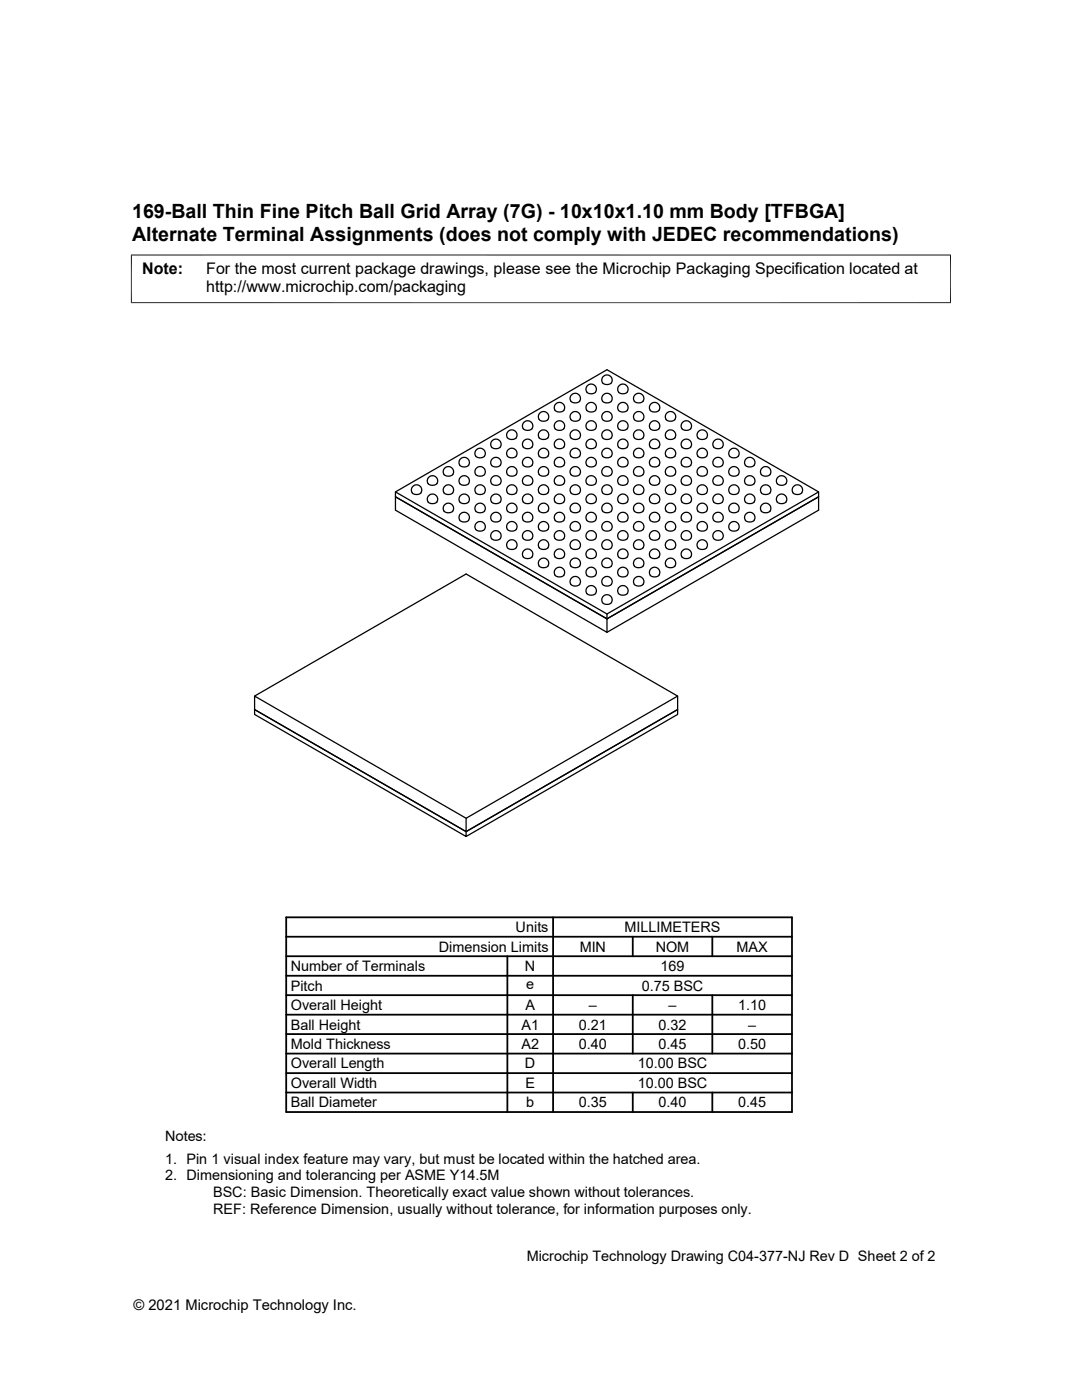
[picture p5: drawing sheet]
<svg xmlns="http://www.w3.org/2000/svg" width="216mm" height="279mm" viewBox="0 0 216 279" stroke-linecap="round" stroke-linejoin="round" font-family="sans-serif">
<g fill="none" stroke="#000" stroke-width=".25">
<path d="M118.8 78.2a1.04 1.04 0 0 1-1.4 .3 1.04 1.04 0 0 1-.3-1.3 1.04 1.04 0 0 1 1.4-.4 1.04 1.04 0 0 1 .4 1.4M120.2 76.4a1.04 1.04 0 0 1 .9-1.6 1.04 1.04 0 0 1 .9 1.6M120.2 76.4a1.23 1.23 0 0 0 1.8 0M123.5 77a1.03 1.03 0 0 1 1.5-.1 1.03 1.03 0 0 1 .1 1.4 1.03 1.03 0 0 1-1.5 .1 .96 .96 0 0 1-.1-1.4zM78.9 98.2l42.2 24.3M82.2 98.3a1.03 1.03 0 0 1 .3-1.4 1.03 1.03 0 0 1 1.4 .2 1.03 1.03 0 0 1-.1 1.4 1.21 1.21 0 0 1-1.5-.2M85.4 96.5a1.04 1.04 0 0 1 .9-1.6 1.04 1.04 0 0 1 .9 1.6M85.4 96.5a1.23 1.23 0 0 0 1.8 0M88.7 93.5a1.02 1.02 0 0 1 1.4-.2 1.02 1.02 0 0 1 .1 1.5 1.02 1.02 0 0 1-1.4 .1 .93 .93 0 0 1-.1-1.4zM88.7 97.1a1.03 1.03 0 0 1 1.4-.1 1.03 1.03 0 0 1 .2 1.4 1.03 1.03 0 0 1-1.5 .1 .96 .96 0 0 1-.1-1.4zM91.7 96.5a1.04 1.04 0 0 1 .9-1.6 1.04 1.04 0 0 1 .9 1.6M91.8 96.5a1.23 1.23 0 0 0 1.7 0"/>
<path d="M93.5 92.8a1.03 1.03 0 0 1-1.4 .4 1.03 1.03 0 0 1-.4-1.4 1.04 1.04 0 0 1 1.5-.4 1.04 1.04 0 0 1 .3 1.5M95 89.8a1.02 1.02 0 0 1 1.5-.1 1.02 1.02 0 0 1 .1 1.4 1.02 1.02 0 0 1-1.5 .1 .93 .93 0 0 1-.1-1.4zM95 93.5a1.02 1.02 0 0 1 1.5-.2 1.02 1.02 0 0 1 .1 1.5 1.02 1.02 0 0 1-1.5 .1 .93 .93 0 0 1-.1-1.4zM95 97.1a1.03 1.03 0 0 1 1.5-.1 1.03 1.03 0 0 1 .1 1.4 1.03 1.03 0 0 1-1.5 .1 .96 .96 0 0 1-.1-1.4zM98.1 96.5a1.04 1.04 0 0 1 .9-1.6 1.04 1.04 0 0 1 .8 1.6M98.1 96.5a1.23 1.23 0 0 0 1.7 0M98.2 88a1.02 1.02 0 0 1 1.4-.1 1.02 1.02 0 0 1 .1 1.4 1.02 1.02 0 0 1-1.4 .1 .93 .93 0 0 1-.1-1.4zM98.2 91.6a1.02 1.02 0 0 1 1.4-.1 1.02 1.02 0 0 1 .1 1.4 1.02 1.02 0 0 1-1.4 .1 .93 .93 0 0 1-.1-1.4zM98.2 99a1.02 1.02 0 0 1 1.4-.2 1.02 1.02 0 0 1 .1 1.5 1.02 1.02 0 0 1-1.4 .1 .93 .93 0 0 1-.1-1.4zM101.2 87.4a1.04 1.04 0 0 1 .9-1.6 1.04 1.04 0 0 1 .9 1.6M101.2 98.3a1.03 1.03 0 0 1 .3-1.4 1.03 1.03 0 0 1 1.4 .2 1.03 1.03 0 0 1-.1 1.4 1.21 1.21 0 0 1-1.5-.2M101.3 87.4a1.23 1.23 0 0 0 1.7 0"/>
<path d="M101.3 91a1.03 1.03 0 0 0 1.3 .3 1.03 1.03 0 0 0 .4-1.3 1.04 1.04 0 0 0-1.4-.4 1.04 1.04 0 0 0-.4 1.4M101.3 94.7a1.03 1.03 0 0 0 1.3 .3 1.03 1.03 0 0 0 .4-1.4 1.04 1.04 0 0 0-1.4-.3 1.04 1.04 0 0 0-.4 1.4M104.4 96.5a1.04 1.04 0 0 1 .9-1.6 1.04 1.04 0 0 1 .9 1.6M104.4 96.5a1.23 1.23 0 0 0 1.8 0M104.5 84.3a1.02 1.02 0 0 1 1.4-.1 1.02 1.02 0 0 1 .2 1.4 1.02 1.02 0 0 1-1.5 .1 .93 .93 0 0 1-.1-1.4zM104.5 88a1.02 1.02 0 0 1 1.4-.1 1.02 1.02 0 0 1 .2 1.4 1.02 1.02 0 0 1-1.5 .1 .93 .93 0 0 1-.1-1.4zM104.5 91.6a1.02 1.02 0 0 1 1.4-.1 1.02 1.02 0 0 1 .2 1.4 1.02 1.02 0 0 1-1.5 .1 .93 .93 0 0 1-.1-1.4zM104.5 99a1.02 1.02 0 0 1 1.4-.2 1.02 1.02 0 0 1 .2 1.5 1.02 1.02 0 0 1-1.5 .1 .93 .93 0 0 1-.1-1.4zM107.6 83.7a1.03 1.03 0 0 1 .2-1.4 1.03 1.03 0 0 1 1.4 .2 1.03 1.03 0 0 1-.1 1.4 1.21 1.21 0 0 1-1.5-.2M107.6 87.4a1.04 1.04 0 0 1 .9-1.6 1.04 1.04 0 0 1 .8 1.6M107.6 98.3a1.03 1.03 0 0 1 .2-1.4 1.03 1.03 0 0 1 1.4 .2 1.03 1.03 0 0 1-.1 1.4 1.21 1.21 0 0 1-1.5-.2M107.6 87.4a1.23 1.23 0 0 0 1.7 0"/>
<path d="M107.6 91a1.03 1.03 0 0 0 1.4 .3 1.03 1.03 0 0 0 .4-1.3 1.04 1.04 0 0 0-1.5-.4 1.04 1.04 0 0 0-.3 1.4M107.6 94.7a1.03 1.03 0 0 0 1.4 .3 1.03 1.03 0 0 0 .4-1.4 1.04 1.04 0 0 0-1.5-.3 1.04 1.04 0 0 0-.3 1.4M110.7 81.9a1.04 1.04 0 0 1 .9-1.6 1.04 1.04 0 0 1 .9 1.6M110.7 96.5a1.04 1.04 0 0 1 .9-1.6 1.04 1.04 0 0 1 .9 1.6M110.8 81.9a1.23 1.23 0 0 0 1.7 0M110.8 96.5a1.23 1.23 0 0 0 1.7 0M112.5 85.5a1.03 1.03 0 0 1-1.4 .3 1.03 1.03 0 0 1-.4-1.3 1.04 1.04 0 0 1 1.5-.4 1.04 1.04 0 0 1 .3 1.5M112.5 89.2a1.03 1.03 0 0 1-1.4 .3 1.03 1.03 0 0 1-.4-1.3 1.04 1.04 0 0 1 1.5-.4 1.04 1.04 0 0 1 .3 1.4M112.5 92.8a1.03 1.03 0 0 1-1.4 .4 1.03 1.03 0 0 1-.4-1.4 1.04 1.04 0 0 1 1.5-.4 1.04 1.04 0 0 1 .3 1.5M113.9 80.1a1.04 1.04 0 0 1 .9-1.6 1.04 1.04 0 0 1 .9 1.6M113.9 83.7a1.04 1.04 0 0 1 .9-1.6 1.04 1.04 0 0 1 .9 1.6M113.9 87.4a1.04 1.04 0 0 1 .9-1.6 1.04 1.04 0 0 1 .9 1.6"/>
<path d="M113.9 91a1.04 1.04 0 0 1 .9-1.5 1.04 1.04 0 0 1 .9 1.5M113.9 94.7a1.04 1.04 0 0 1 .9-1.6 1.04 1.04 0 0 1 .9 1.6M113.9 98.3a1.04 1.04 0 0 1 .9-1.5 1.04 1.04 0 0 1 .9 1.5M113.9 80.1a1.23 1.23 0 0 0 1.8 0M113.9 83.7a1.23 1.23 0 0 0 1.8 0M113.9 87.4a1.23 1.23 0 0 0 1.8 0M113.9 91a1.23 1.23 0 0 0 1.8 0M113.9 94.7a1.23 1.23 0 0 0 1.8 0M113.9 98.3a1.23 1.23 0 0 0 1.8 0M117.1 81.9a1.04 1.04 0 0 1 .9-1.6 1.04 1.04 0 0 1 .9 1.6M117.1 96.5a1.04 1.04 0 0 1 .9-1.6 1.04 1.04 0 0 1 .9 1.6M117.1 81.9a1.23 1.23 0 0 0 1.7 0"/>
<path d="M117.1 96.5a1.23 1.23 0 0 0 1.7 0M118.8 85.5a1.03 1.03 0 0 1-1.3 .3 1.03 1.03 0 0 1-.4-1.3 1.04 1.04 0 0 1 1.4-.4 1.04 1.04 0 0 1 .4 1.5M118.8 89.2a1.03 1.03 0 0 1-1.3 .3 1.03 1.03 0 0 1-.4-1.3 1.04 1.04 0 0 1 1.4-.4 1.04 1.04 0 0 1 .4 1.4M118.8 92.8a1.03 1.03 0 0 1-1.3 .4 1.03 1.03 0 0 1-.4-1.4 1.04 1.04 0 0 1 1.4-.4 1.04 1.04 0 0 1 .4 1.5M120.2 80.1a1.04 1.04 0 0 1 .9-1.6 1.04 1.04 0 0 1 .9 1.6M120.2 83.7a1.04 1.04 0 0 1 .9-1.6 1.04 1.04 0 0 1 .9 1.6M120.2 87.4a1.04 1.04 0 0 1 .9-1.6 1.04 1.04 0 0 1 .9 1.6M120.2 91a1.04 1.04 0 0 1 .9-1.5 1.04 1.04 0 0 1 .9 1.5M120.2 94.7a1.04 1.04 0 0 1 .9-1.6 1.04 1.04 0 0 1 .9 1.6M120.2 98.3a1.04 1.04 0 0 1 .9-1.5 1.04 1.04 0 0 1 .9 1.5M120.2 80.1a1.23 1.23 0 0 0 1.8 0M120.2 83.7a1.23 1.23 0 0 0 1.8 0"/>
<path d="M120.2 87.4a1.23 1.23 0 0 0 1.8 0M120.2 91a1.23 1.23 0 0 0 1.8 0M120.2 94.7a1.23 1.23 0 0 0 1.8 0M120.2 98.3a1.23 1.23 0 0 0 1.8 0M123.4 81.9a1.04 1.04 0 0 1 .9-1.6 1.04 1.04 0 0 1 .9 1.6M123.4 96.5a1.04 1.04 0 0 1 .9-1.6 1.04 1.04 0 0 1 .9 1.6M123.4 81.9a1.23 1.23 0 0 0 1.8 0M123.4 96.5a1.23 1.23 0 0 0 1.8 0M123.5 84.3a1.02 1.02 0 0 1 1.5-.1 1.02 1.02 0 0 1 .1 1.4 1.02 1.02 0 0 1-1.5 .1 .93 .93 0 0 1-.1-1.4zM123.5 88a1.02 1.02 0 0 1 1.5-.1 1.02 1.02 0 0 1 .1 1.4 1.02 1.02 0 0 1-1.5 .1 .93 .93 0 0 1-.1-1.4zM123.5 91.6a1.02 1.02 0 0 1 1.5-.1 1.02 1.02 0 0 1 .1 1.4 1.02 1.02 0 0 1-1.5 .1 .93 .93 0 0 1-.1-1.4zM123.5 99a1.02 1.02 0 0 1 1.5-.2 1.02 1.02 0 0 1 .1 1.5 1.02 1.02 0 0 1-1.5 .1 .93 .93 0 0 1-.1-1.4z"/>
<path d="M126.6 87.4a1.04 1.04 0 0 1 .8-1.6 1.04 1.04 0 0 1 .9 1.6M126.6 87.4a1.23 1.23 0 0 0 1.7 0M128.3 80.1a1.03 1.03 0 0 1-1.4 .3 1.03 1.03 0 0 1-.4-1.4 1.04 1.04 0 0 1 1.5-.4 1.04 1.04 0 0 1 .3 1.5M128.3 83.7a1.04 1.04 0 0 1-1.4 .3 1.04 1.04 0 0 1-.4-1.3 1.04 1.04 0 0 1 1.5-.4 1.04 1.04 0 0 1 .3 1.4M128.3 91a1.03 1.03 0 0 1-1.4 .3 1.03 1.03 0 0 1-.4-1.3 1.04 1.04 0 0 1 1.5-.4 1.04 1.04 0 0 1 .3 1.4M128.3 94.7a1.03 1.03 0 0 1-1.4 .3 1.03 1.03 0 0 1-.4-1.4 1.04 1.04 0 0 1 1.5-.3 1.04 1.04 0 0 1 .3 1.4M128.3 98.3a1.04 1.04 0 0 1-1.4 .3 1.04 1.04 0 0 1-.4-1.3 1.04 1.04 0 0 1 1.5-.4 1.04 1.04 0 0 1 .3 1.4M129.7 81.9a1.04 1.04 0 0 1 .9-1.6 1.04 1.04 0 0 1 .9 1.6M129.7 96.5a1.04 1.04 0 0 1 .9-1.6 1.04 1.04 0 0 1 .9 1.6M129.8 81.9a1.23 1.23 0 0 0 1.7 0M129.8 96.5a1.23 1.23 0 0 0 1.7 0M129.8 84.3a1.02 1.02 0 0 1 1.5-.1 1.02 1.02 0 0 1 .1 1.4 1.02 1.02 0 0 1-1.5 .1 .93 .93 0 0 1-.1-1.4z"/>
<path d="M129.8 88a1.02 1.02 0 0 1 1.5-.1 1.02 1.02 0 0 1 .1 1.4 1.02 1.02 0 0 1-1.5 .1 .93 .93 0 0 1-.1-1.4zM129.8 91.6a1.02 1.02 0 0 1 1.5-.1 1.02 1.02 0 0 1 .1 1.4 1.02 1.02 0 0 1-1.5 .1 .93 .93 0 0 1-.1-1.4zM129.8 99a1.02 1.02 0 0 1 1.5-.2 1.02 1.02 0 0 1 .1 1.5 1.02 1.02 0 0 1-1.5 .1 .93 .93 0 0 1-.1-1.4zM132.9 83.7a1.04 1.04 0 0 1 .9-1.6 1.04 1.04 0 0 1 .9 1.6M132.9 87.4a1.04 1.04 0 0 1 .9-1.6 1.04 1.04 0 0 1 .9 1.6M132.9 91a1.04 1.04 0 0 1 .9-1.5 1.04 1.04 0 0 1 .9 1.5M132.9 94.7a1.04 1.04 0 0 1 .9-1.6 1.04 1.04 0 0 1 .9 1.6M132.9 98.3a1.04 1.04 0 0 1 .9-1.5 1.04 1.04 0 0 1 .9 1.5M132.9 83.7a1.23 1.23 0 0 0 1.8 0M132.9 87.4a1.23 1.23 0 0 0 1.8 0M132.9 91a1.23 1.23 0 0 0 1.8 0M132.9 94.7a1.23 1.23 0 0 0 1.8 0"/>
<path d="M132.9 98.3a1.23 1.23 0 0 0 1.8 0M136.1 96.5a1.04 1.04 0 0 1 .8-1.6 1.04 1.04 0 0 1 .9 1.6M136.1 85.5a1.03 1.03 0 0 0 1.4 .3 1.03 1.03 0 0 0 .4-1.3 1.04 1.04 0 0 0-1.5-.4 1.04 1.04 0 0 0-.3 1.5M136.1 89.2a1.03 1.03 0 0 0 1.4 .3 1.03 1.03 0 0 0 .4-1.3 1.04 1.04 0 0 0-1.5-.4 1.04 1.04 0 0 0-.3 1.4M136.1 92.8a1.03 1.03 0 0 0 1.4 .4 1.03 1.03 0 0 0 .4-1.4 1.04 1.04 0 0 0-1.5-.4 1.04 1.04 0 0 0-.3 1.5M136.1 96.5a1.23 1.23 0 0 0 1.7 0M139.2 87.4a1.04 1.04 0 0 1 .9-1.6 1.04 1.04 0 0 1 .9 1.6M139.2 91a1.04 1.04 0 0 1 .9-1.5 1.04 1.04 0 0 1 .9 1.5M139.2 94.7a1.04 1.04 0 0 1 .9-1.6 1.04 1.04 0 0 1 .9 1.6M139.2 98.3a1.04 1.04 0 0 1 .9-1.5 1.04 1.04 0 0 1 .9 1.5M139.3 87.4a1.23 1.23 0 0 0 1.7 0M139.3 91a1.23 1.23 0 0 0 1.7 0"/>
<path d="M139.3 94.7a1.23 1.23 0 0 0 1.7 0M139.3 98.3a1.23 1.23 0 0 0 1.7 0M142.4 96.5a1.04 1.04 0 0 1 .9-1.6 1.04 1.04 0 0 1 .9 1.6M142.4 89.2a1.03 1.03 0 0 0 1.4 .3 1.03 1.03 0 0 0 .4-1.3 1.04 1.04 0 0 0-1.5-.4 1.04 1.04 0 0 0-.3 1.4M142.4 92.8a1.03 1.03 0 0 0 1.4 .4 1.03 1.03 0 0 0 .4-1.4 1.04 1.04 0 0 0-1.5-.4 1.04 1.04 0 0 0-.3 1.5M142.4 96.5a1.23 1.23 0 0 0 1.7 0M147.3 91a1.03 1.03 0 0 1-1.4 .3 1.03 1.03 0 0 1-.4-1.3 1.04 1.04 0 0 1 1.5-.4 1.04 1.04 0 0 1 .3 1.4M147.3 94.7a1.03 1.03 0 0 1-1.4 .3 1.03 1.03 0 0 1-.4-1.4 1.04 1.04 0 0 1 1.5-.3 1.04 1.04 0 0 1 .3 1.4M147.3 98.3a1.04 1.04 0 0 1-1.4 .3 1.04 1.04 0 0 1-.4-1.3 1.04 1.04 0 0 1 1.5-.4 1.04 1.04 0 0 1 .3 1.4M148.7 92.9a1.04 1.04 0 0 1 .9-1.6 1.04 1.04 0 0 1 .9 1.6M148.7 96.5a1.04 1.04 0 0 1 .9-1.6 1.04 1.04 0 0 1 .9 1.6M148.7 92.8a1.23 1.23 0 0 0 1.8 0"/>
<path d="M148.7 96.5a1.23 1.23 0 0 0 1.8 0M153.6 94.7a1.03 1.03 0 0 1-1.3 .3 1.03 1.03 0 0 1-.4-1.4 1.04 1.04 0 0 1 1.4-.3 1.04 1.04 0 0 1 .4 1.4M153.6 98.3a1.04 1.04 0 0 1-1.3 .3 1.04 1.04 0 0 1-.4-1.3 1.04 1.04 0 0 1 1.4-.4 1.04 1.04 0 0 1 .4 1.4M155.1 96.5a1.04 1.04 0 0 1 .9-1.6 1.04 1.04 0 0 1 .8 1.6M155.1 96.5a1.23 1.23 0 0 0 1.7 0M155.2 99a1.02 1.02 0 0 1 1.4-.2 1.02 1.02 0 0 1 .1 1.5 1.02 1.02 0 0 1-1.4 .1 .93 .93 0 0 1-.1-1.4zM158.3 97.1a1.03 1.03 0 0 1 1.5-.1 1.03 1.03 0 0 1 .1 1.4 1.03 1.03 0 0 1-1.5 .1 .96 .96 0 0 1-.1-1.4zM163.3 98.2l-42.2 24.3v1l-42.2-24.4v-.9l42.2-24.4 42.2 24.4v.9l-42.2 24.4v2.7l-42.2-24.4v-2.7l42.2 24.4 42.2-24.4v2.7l-42.2 24.4M85.4 100.2a1.04 1.04 0 0 1 .9-1.6 1.04 1.04 0 0 1 .9 1.6M85.4 100.2a1.23 1.23 0 0 0 1.8 0M88.6 102a1.04 1.04 0 0 1 .9-1.6 1.04 1.04 0 0 1 .9 1.6M88.6 102a1.23 1.23 0 0 0 1.7 0"/>
<path d="M93.5 100.2a1.03 1.03 0 0 1-1.4 .3 1.03 1.03 0 0 1-.4-1.4 1.04 1.04 0 0 1 1.5-.4 1.04 1.04 0 0 1 .3 1.5M93.5 103.8a1.04 1.04 0 0 1-1.4 .3 1.04 1.04 0 0 1-.4-1.3 1.04 1.04 0 0 1 1.5-.4 1.04 1.04 0 0 1 .3 1.4M94.9 102a1.04 1.04 0 0 1 .9-1.6 1.04 1.04 0 0 1 .9 1.6M94.9 102a1.23 1.23 0 0 0 1.8 0M95 104.4a1.02 1.02 0 0 1 1.5-.1 1.02 1.02 0 0 1 .1 1.5 1.02 1.02 0 0 1-1.5 0 .93 .93 0 0 1-.1-1.4zM98.1 107.5a1.04 1.04 0 0 1 .9-1.6 1.04 1.04 0 0 1 .8 1.6M98.1 107.5a1.23 1.23 0 0 0 1.7 0M98.2 102.6a1.03 1.03 0 0 1 1.4-.1 1.03 1.03 0 0 1 .1 1.4 1.03 1.03 0 0 1-1.4 .1 .96 .96 0 0 1-.1-1.4zM101.2 102a1.04 1.04 0 0 1 .9-1.6 1.04 1.04 0 0 1 .9 1.6M101.2 109.3a1.03 1.03 0 0 1 .3-1.4 1.03 1.03 0 0 1 1.4 .2 1.03 1.03 0 0 1-.1 1.4 1.21 1.21 0 0 1-1.5-.2M101.3 102a1.23 1.23 0 0 0 1.7 0M101.3 105.6a1.03 1.03 0 0 0 1.3 .4 1.03 1.03 0 0 0 .4-1.4 1.04 1.04 0 0 0-1.4-.4 1.04 1.04 0 0 0-.4 1.5"/>
<path d="M104.4 107.5a1.04 1.04 0 0 1 .9-1.6 1.04 1.04 0 0 1 .9 1.6M104.4 107.5a1.23 1.23 0 0 0 1.8 0M104.5 102.6a1.03 1.03 0 0 1 1.5-.1 1.03 1.03 0 0 1 .1 1.4 1.03 1.03 0 0 1-1.5 .1 .96 .96 0 0 1-.1-1.4zM104.5 109.9a1.02 1.02 0 0 1 1.4-.1 1.02 1.02 0 0 1 .2 1.4 1.02 1.02 0 0 1-1.5 .1 .93 .93 0 0 1-.1-1.4zM107.6 102a1.04 1.04 0 0 1 .9-1.6 1.04 1.04 0 0 1 .8 1.6M107.6 109.3a1.03 1.03 0 0 1 .2-1.4 1.03 1.03 0 0 1 1.4 .2 1.03 1.03 0 0 1-.1 1.4 1.21 1.21 0 0 1-1.5-.2M107.6 113a1.04 1.04 0 0 1 .9-1.6 1.04 1.04 0 0 1 .8 1.6M107.6 102a1.23 1.23 0 0 0 1.7 0M107.6 105.6a1.03 1.03 0 0 0 1.4 .4 1.03 1.03 0 0 0 .4-1.4 1.04 1.04 0 0 0-1.5-.4 1.04 1.04 0 0 0-.3 1.5M107.6 112.9a1.23 1.23 0 0 0 1.7 0M110.7 107.5a1.04 1.04 0 0 1 .9-1.6 1.04 1.04 0 0 1 .9 1.6M110.8 107.5a1.23 1.23 0 0 0 1.7 0"/>
<path d="M112.5 100.2a1.03 1.03 0 0 1-1.4 .3 1.03 1.03 0 0 1-.4-1.4 1.04 1.04 0 0 1 1.5-.4 1.04 1.04 0 0 1 .3 1.5M112.5 103.8a1.04 1.04 0 0 1-1.4 .3 1.04 1.04 0 0 1-.4-1.3 1.04 1.04 0 0 1 1.5-.4 1.04 1.04 0 0 1 .3 1.4M112.5 111.1a1.03 1.03 0 0 1-1.4 .3 1.03 1.03 0 0 1-.4-1.3 1.04 1.04 0 0 1 1.5-.4 1.04 1.04 0 0 1 .3 1.4M112.5 114.8a1.04 1.04 0 0 1-1.4 .3 1.04 1.04 0 0 1-.4-1.4 1.04 1.04 0 0 1 1.5-.4 1.04 1.04 0 0 1 .3 1.5M113.9 102a1.04 1.04 0 0 1 .9-1.6 1.04 1.04 0 0 1 .9 1.6M113.9 105.7a1.04 1.04 0 0 1 .9-1.6 1.04 1.04 0 0 1 .9 1.6M113.9 109.3a1.04 1.04 0 0 1 .9-1.6 1.04 1.04 0 0 1 .9 1.6M113.9 113a1.04 1.04 0 0 1 .9-1.6 1.04 1.04 0 0 1 .9 1.6M113.9 116.6a1.04 1.04 0 0 1 .9-1.6 1.04 1.04 0 0 1 .9 1.6M113.9 102a1.23 1.23 0 0 0 1.8 0M113.9 105.6a1.23 1.23 0 0 0 1.8 0M113.9 109.3a1.23 1.23 0 0 0 1.8 0"/>
<path d="M113.9 112.9a1.23 1.23 0 0 0 1.8 0M113.9 116.6a1.23 1.23 0 0 0 1.8 0M117.1 107.5a1.04 1.04 0 0 1 .9-1.6 1.04 1.04 0 0 1 .9 1.6M117.1 107.5a1.23 1.23 0 0 0 1.7 0M118.8 100.2a1.03 1.03 0 0 1-1.3 .3 1.03 1.03 0 0 1-.4-1.4 1.04 1.04 0 0 1 1.4-.4 1.04 1.04 0 0 1 .4 1.5M118.8 103.8a1.04 1.04 0 0 1-1.4 .3 1.04 1.04 0 0 1-.3-1.3 1.04 1.04 0 0 1 1.4-.4 1.04 1.04 0 0 1 .4 1.4M118.8 111.1a1.03 1.03 0 0 1-1.3 .3 1.03 1.03 0 0 1-.4-1.3 1.04 1.04 0 0 1 1.4-.4 1.04 1.04 0 0 1 .4 1.4M118.8 114.8a1.04 1.04 0 0 1-1.4 .3 1.04 1.04 0 0 1-.3-1.4 1.04 1.04 0 0 1 1.4-.4 1.04 1.04 0 0 1 .4 1.5M118.8 118.4a1.03 1.03 0 0 1-1.3 .3 1.03 1.03 0 0 1-.4-1.3 1.04 1.04 0 0 1 1.4-.4 1.04 1.04 0 0 1 .4 1.4M120.2 102a1.04 1.04 0 0 1 .9-1.6 1.04 1.04 0 0 1 .9 1.6M120.2 105.7a1.04 1.04 0 0 1 .9-1.6 1.04 1.04 0 0 1 .9 1.6M120.2 109.3a1.04 1.04 0 0 1 .9-1.6 1.04 1.04 0 0 1 .9 1.6"/>
<path d="M120.2 113a1.04 1.04 0 0 1 .9-1.6 1.04 1.04 0 0 1 .9 1.6M120.2 116.6a1.04 1.04 0 0 1 .9-1.6 1.04 1.04 0 0 1 .9 1.6M120.2 102a1.23 1.23 0 0 0 1.8 0M120.2 105.6a1.23 1.23 0 0 0 1.8 0M120.2 109.3a1.23 1.23 0 0 0 1.8 0M120.2 112.9a1.23 1.23 0 0 0 1.8 0M120.2 116.6a1.23 1.23 0 0 0 1.8 0M123.4 107.5a1.04 1.04 0 0 1 .9-1.6 1.04 1.04 0 0 1 .9 1.6M123.4 107.5a1.23 1.23 0 0 0 1.8 0M123.5 102.6a1.03 1.03 0 0 1 1.5-.1 1.03 1.03 0 0 1 .1 1.4 1.03 1.03 0 0 1-1.5 .1 .96 .96 0 0 1-.1-1.4zM123.5 109.9a1.02 1.02 0 0 1 1.5-.1 1.02 1.02 0 0 1 .1 1.4 1.02 1.02 0 0 1-1.5 .1 .93 .93 0 0 1-.1-1.4zM123.5 113.6a1.03 1.03 0 0 1 1.5-.2 1.03 1.03 0 0 1 .1 1.5 1.03 1.03 0 0 1-1.5 .1 .96 .96 0 0 1-.1-1.4z"/>
<path d="M123.5 117.2a1.02 1.02 0 0 1 1.5-.1 1.02 1.02 0 0 1 .1 1.4 1.02 1.02 0 0 1-1.5 .1 .93 .93 0 0 1-.1-1.4zM126.6 102a1.04 1.04 0 0 1 .8-1.6 1.04 1.04 0 0 1 .9 1.6M126.6 113a1.04 1.04 0 0 1 .8-1.6 1.04 1.04 0 0 1 .9 1.6M126.6 102a1.23 1.23 0 0 0 1.7 0M126.6 112.9a1.23 1.23 0 0 0 1.7 0M128.3 105.6a1.03 1.03 0 0 1-1.4 .4 1.03 1.03 0 0 1-.4-1.4 1.04 1.04 0 0 1 1.5-.4 1.04 1.04 0 0 1 .3 1.5M128.3 109.3a1.04 1.04 0 0 1-1.4 .3 1.04 1.04 0 0 1-.4-1.4 1.04 1.04 0 0 1 1.5-.3 1.04 1.04 0 0 1 .3 1.4M128.3 116.6a1.03 1.03 0 0 1-1.4 .3 1.03 1.03 0 0 1-.4-1.3 1.04 1.04 0 0 1 1.5-.4 1.04 1.04 0 0 1 .3 1.4M129.7 107.5a1.04 1.04 0 0 1 .9-1.6 1.04 1.04 0 0 1 .9 1.6M129.8 107.5a1.23 1.23 0 0 0 1.7 0M129.8 102.6a1.03 1.03 0 0 1 1.5-.1 1.03 1.03 0 0 1 .1 1.4 1.03 1.03 0 0 1-1.5 .1 .96 .96 0 0 1-.1-1.4zM129.8 109.9a1.02 1.02 0 0 1 1.5-.1 1.02 1.02 0 0 1 .1 1.4 1.02 1.02 0 0 1-1.5 .1 .93 .93 0 0 1-.1-1.4z"/>
<path d="M129.8 113.6a1.03 1.03 0 0 1 1.5-.2 1.03 1.03 0 0 1 .1 1.5 1.03 1.03 0 0 1-1.5 .1 .96 .96 0 0 1-.1-1.4zM132.9 102a1.04 1.04 0 0 1 .9-1.6 1.04 1.04 0 0 1 .9 1.6M132.9 105.7a1.04 1.04 0 0 1 .9-1.6 1.04 1.04 0 0 1 .9 1.6M132.9 109.3a1.04 1.04 0 0 1 .9-1.6 1.04 1.04 0 0 1 .9 1.6M132.9 113a1.04 1.04 0 0 1 .9-1.6 1.04 1.04 0 0 1 .9 1.6M132.9 102a1.23 1.23 0 0 0 1.8 0M132.9 105.6a1.23 1.23 0 0 0 1.8 0M132.9 109.3a1.23 1.23 0 0 0 1.8 0M132.9 112.9a1.23 1.23 0 0 0 1.8 0M136.1 103.8a1.03 1.03 0 0 1 .2-1.4 1.03 1.03 0 0 1 1.4 .2 1.03 1.03 0 0 1-.1 1.4 1.21 1.21 0 0 1-1.5-.2M136.1 107.5a1.04 1.04 0 0 1 .8-1.6 1.04 1.04 0 0 1 .9 1.6M136.1 100.2a1.03 1.03 0 0 0 1.4 .3 1.03 1.03 0 0 0 .4-1.4 1.04 1.04 0 0 0-1.5-.4 1.04 1.04 0 0 0-.3 1.5"/>
<path d="M136.1 107.5a1.23 1.23 0 0 0 1.7 0M136.1 111.1a1.03 1.03 0 0 0 1.4 .3 1.03 1.03 0 0 0 .4-1.3 1.04 1.04 0 0 0-1.5-.4 1.04 1.04 0 0 0-.3 1.4M139.2 102a1.04 1.04 0 0 1 .9-1.6 1.04 1.04 0 0 1 .9 1.6M139.2 105.7a1.04 1.04 0 0 1 .9-1.6 1.04 1.04 0 0 1 .9 1.6M139.2 109.3a1.04 1.04 0 0 1 .9-1.6 1.04 1.04 0 0 1 .9 1.6M139.3 102a1.23 1.23 0 0 0 1.7 0M139.3 105.6a1.23 1.23 0 0 0 1.7 0M139.3 109.3a1.23 1.23 0 0 0 1.7 0M142.4 103.8a1.03 1.03 0 0 1 .2-1.4 1.03 1.03 0 0 1 1.4 .2 1.03 1.03 0 0 1 0 1.4 1.21 1.21 0 0 1-1.6-.2M142.4 107.5a1.04 1.04 0 0 1 .9-1.6 1.04 1.04 0 0 1 .9 1.6M142.4 100.2a1.03 1.03 0 0 0 1.4 .3 1.03 1.03 0 0 0 .4-1.4 1.04 1.04 0 0 0-1.5-.4 1.04 1.04 0 0 0-.3 1.5M142.4 107.5a1.23 1.23 0 0 0 1.7 0"/>
<path d="M145.6 102a1.04 1.04 0 0 1 .9-1.6 1.04 1.04 0 0 1 .8 1.6M145.6 102a1.23 1.23 0 0 0 1.7 0M147.3 105.6a1.03 1.03 0 0 1-1.4 .4 1.03 1.03 0 0 1-.4-1.4 1.04 1.04 0 0 1 1.5-.4 1.04 1.04 0 0 1 .3 1.5M148.7 100.2a1.04 1.04 0 0 1 .9-1.6 1.04 1.04 0 0 1 .9 1.6M148.7 103.8a1.04 1.04 0 0 1 .9-1.6 1.04 1.04 0 0 1 .9 1.6M148.7 100.2a1.23 1.23 0 0 0 1.8 0M148.7 103.8a1.23 1.23 0 0 0 1.8 0M151.9 102a1.04 1.04 0 0 1 .9-1.6 1.04 1.04 0 0 1 .9 1.6M151.9 102a1.23 1.23 0 0 0 1.7 0M50.8 138.9l42.2-24.3 42.2 24.3v2.7l-42.2 24.4-42.2-24.4v1l42.2 24.3v-.9l42.2-24.4v1l-42.2 24.3M120.2 120.3a1.04 1.04 0 0 1 .9-1.6 1.04 1.04 0 0 1 .9 1.6M120.2 120.3a1.23 1.23 0 0 0 1.8 0"/>
<path d="M135.2 138.9l-42.2 24.4v2.7l-42.2-24.4v-2.7l42.2 24.4"/>
</g>
<path d="M26.1 50.9h163.7M26.2 50.8v9.7M189.7 50.8v9.7M26.1 60.4h163.7" fill="none" stroke="#000" stroke-width=".2"/>
<g fill="none" stroke="#000" stroke-width=".36">
<path d="M57.1 183.1h100.9v38.8h-100.9zM57.1 198.6h100.9M57.1 194.7h100.9M57.1 190.8h100.9M57.1 186.9h100.9M101.2 190.8v31.1M110.4 183.1v38.8M126.3 186.9v3.9M126.3 198.6v11.7M142.1 186.9v3.9M142.1 198.6v11.7M57.1 202.5h100.9"/>
<path d="M57.1 214.2h100.9M57.1 206.4h100.9M57.1 218h100.9M57.1 210.3h100.9M126.3 218v3.9M142.1 218v3.9"/>
</g>
<g font-size="3.9">
<text x="26.4" y="43.5">169-Ball Thin Fine Pitch Ball Grid Array (7G) - 10x10x1.10 mm Body [TFBGA]</text>
<text x="26.4" y="48.1">Alternate Terminal Assignments (does not comply with JEDEC recommendations)</text>
</g>
<g font-size="3.2">
<text x="28.4" y="54.7">Note:</text>
<text x="41.1" y="58.3">http://www.microchip.com/packaging</text>
<text x="41.1" y="54.7">For the most current package drawings, please see the Microchip Packaging Specification located at</text>
</g>
<g font-size="2.9">
<text x="87.6" y="189.9">Dimension Limits</text>
<text x="102.9" y="186">Units</text>
<text x="115.7" y="189.9">MIN</text>
<text x="124.6" y="186">MILLIMETERS</text>
<text x="130.8" y="189.9">NOM</text>
<text x="147" y="189.9">MAX</text>
<text x="58" y="193.8">Number of Terminals</text>
<text x="58" y="197.7">Pitch</text>
<text x="104.8" y="193.8">N</text>
<text x="105" y="197.4">e</text>
<text x="128" y="197.7">0.75 BSC</text>
<text x="131.8" y="193.8">169</text>
<text x="58" y="201.6">Overall Height</text>
<text x="104.8" y="201.6">A</text>
<text x="117.5" y="201.6">–</text>
<text x="133.4" y="201.6">–</text>
<text x="147.3" y="201.6">1.10</text>
<text x="58" y="205.5">Ball Height</text>
<text x="58" y="209.4">Mold Thickness</text>
<text x="104" y="209.4">A2</text>
<text x="104.1" y="205.5">A1</text>
<text x="115.5" y="205.5">0.21</text>
<text x="115.5" y="209.4">0.40</text>
<text x="131.4" y="209.4">0.45</text>
<text x="131.4" y="205.5">0.32</text>
<text x="147.3" y="209.4">0.50</text>
<text x="149.3" y="205.5">–</text>
<text x="58" y="213.2">Overall Length</text>
<text x="104.8" y="213.2">D</text>
<text x="127.3" y="213.2">10.00 BSC</text>
<text x="58" y="221">Ball Diameter</text>
<text x="58" y="217.1">Overall Width</text>
<text x="104.8" y="217.1">E</text>
<text x="105" y="221">b</text>
<text x="115.5" y="221">0.35</text>
<text x="127.3" y="217.1">10.00 BSC</text>
<text x="131.4" y="221">0.40</text>
<text x="147.3" y="221">0.45</text>
<text x="32.9" y="227.7">Notes:</text>
<text x="32.9" y="232.3">1. Pin 1 visual index feature may vary, but must be located within the hatched area.</text>
<text x="32.9" y="235.6">2. Dimensioning and tolerancing per ASME Y14.5M</text>
<text x="42.5" y="238.9">BSC: Basic Dimension. Theoretically exact value shown without tolerances.</text>
<text x="42.5" y="242.2">REF: Reference Dimension, usually without tolerance, for information purposes only.</text>
<text x="105.1" y="251.7">Microchip Technology Drawing C04-377-NJ Rev D Sheet 2 of 2</text>
<text x="26.6" y="261.3">© 2021 Microchip Technology Inc.</text>
</g>
</svg>
